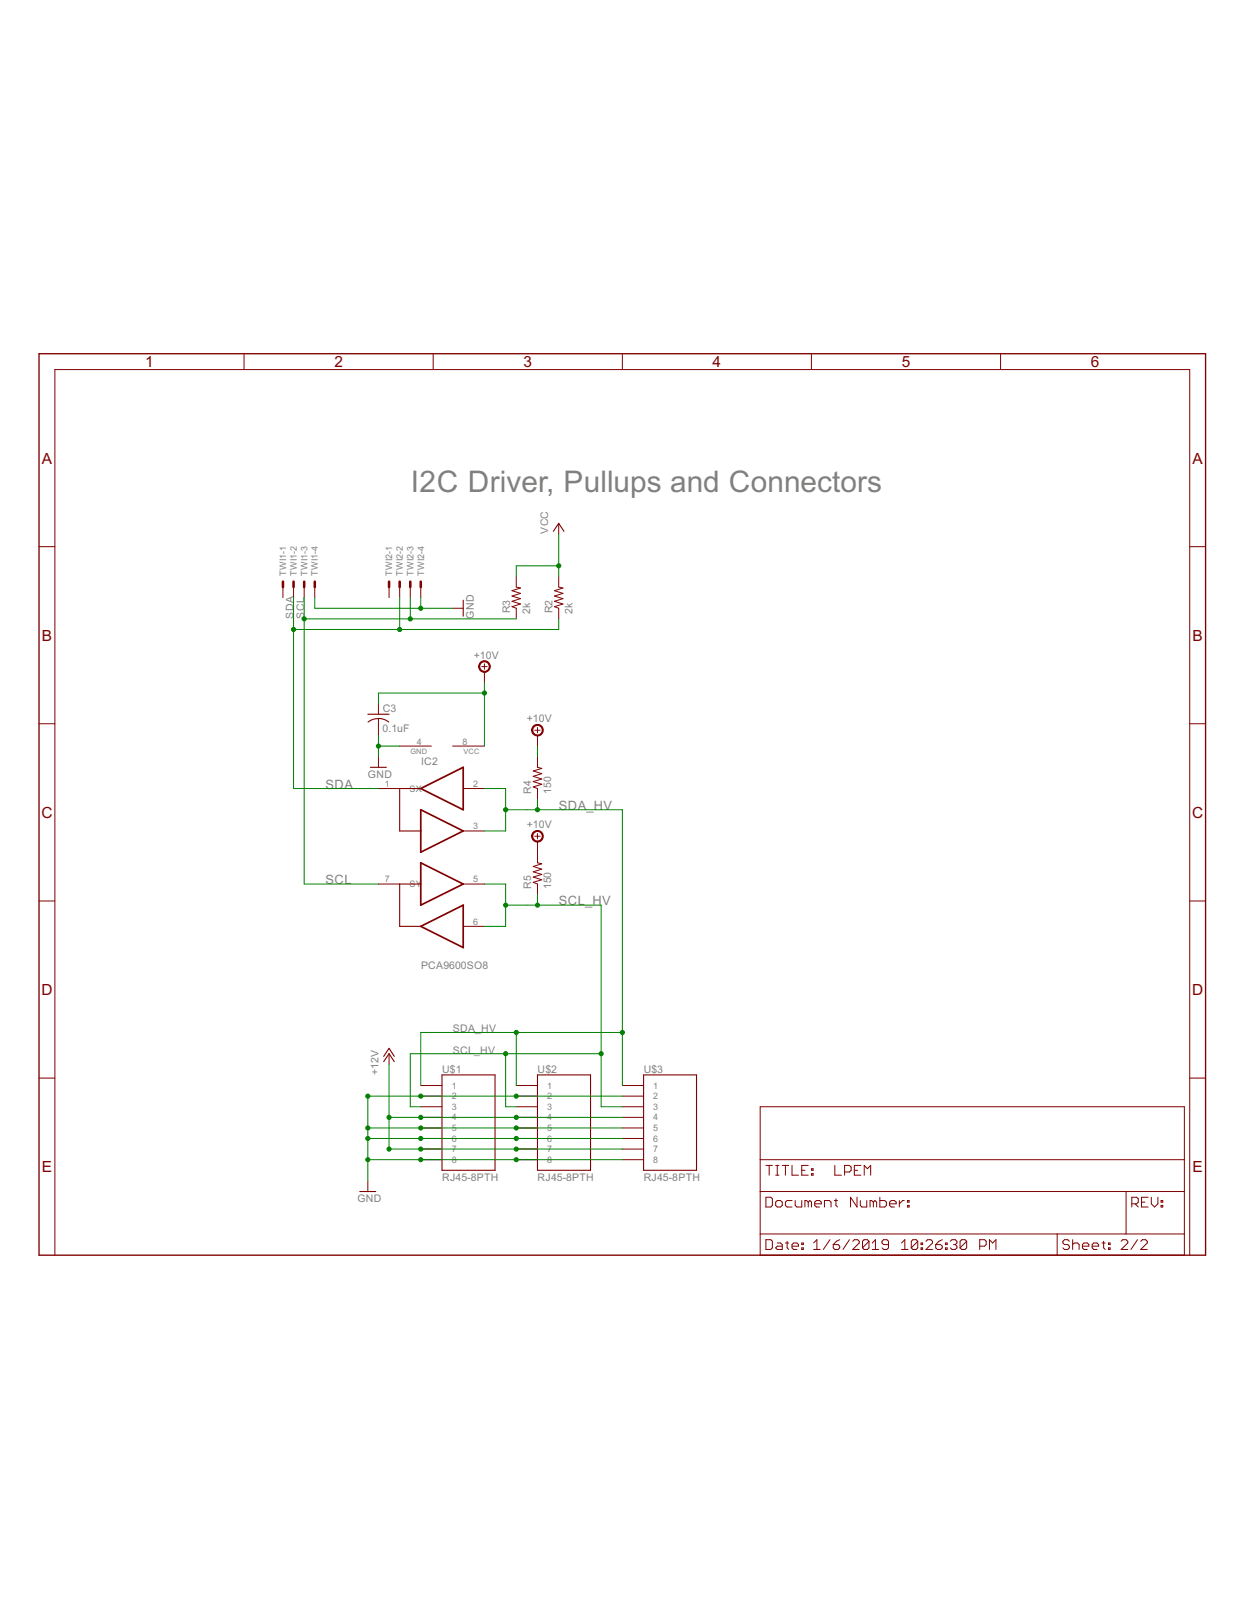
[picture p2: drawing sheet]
<svg xmlns="http://www.w3.org/2000/svg" width="216mm" height="279mm" viewBox="0 0 216 279" stroke-linecap="round" stroke-linejoin="round" font-family="sans-serif">
<path d="M49.1 100.9v1M50.9 100.9v1M52.8 100.9v1M54.6 100.9v1M67.5 100.9v1M69.4 100.9v1M71.2 100.9v1M73 100.9v1" fill="none" stroke="#800000" stroke-width=".44"/>
<g fill="none" stroke="#800000" stroke-width=".17">
<path d="M42.4 61.4v2.7M75.2 61.4v2.7M108 61.4v2.7M140.8 61.4v2.7M173.7 61.4v2.7M6.8 94.9h2.7M97 90.8v1.9M206.5 94.9h2.7M49.1 101.9v1.8M50.9 101.9v1.8M52.8 101.9v1.8M54.6 101.9v1.8"/>
<path d="M67.5 101.9v1.8M69.4 101.9v1.8M71.2 101.9v1.8M73 101.9v1.8M78.5 105.6h1.9M83.6 115.7h.9M84.1 115.2v.9M84.1 116.6v1.8M89.6 100v1.9l.7 .1-1.4 .5 1.4 .5-1.4 .4 1.4 .5-1.4 .5 1.4 .4-1.4 .5 .7 .3v1.8M97 100v1.9l.7 .1-1.5 .5 1.5 .5-1.5 .4 1.5 .5-1.5 .5 1.5 .4-1.5 .5 .8 .3v1.8M6.8 125.6h2.7M65.7 136.8h3.7"/>
<path d="M65.7 122.1v1.9M65.7 124.7v2.9M65.7 131.3v1.9M69.4 129.5h5.5M78.5 129.5h5.6M80.4 136.8h3.7M92.8 126.7h.9M93.3 131.3v1.9l.7 .1-1.5 .5 1.5 .5-1.5 .4 1.5 .5-1.5 .4 1.5 .5-1.5 .5 .8 .2v1.9M93.3 126.3v.9M93.3 127.6v1.9M206.5 125.6h2.7M6.8 156.4h2.7"/>
<path d="M65.7 153.4h3.7M80.4 144.2h3.7M80.4 153.4h3.7M92.8 145.1h.9M93.3 144.7v.9M93.3 146v3.7l.7 .2-1.5 .5 1.5 .4-1.5 .5 1.5 .4-1.5 .5 1.5 .5-1.5 .4 .8 .3v1.8M206.5 156.4h2.7M80.4 160.8h3.7M6.8 187.1h2.7M67.5 182.9v1.8M73 188.4h3.7M73 190.2h3.7"/>
<path d="M73 192.1h3.7M73 193.9h3.7M73 199.4h3.7M73 197.6h3.7M73 195.7h3.7M89.6 188.4h3.7M89.6 190.2h3.7M89.6 192.1h3.7M89.6 193.9h3.7M89.6 199.4h3.7M89.6 197.6h3.7M89.6 195.7h3.7"/>
<path d="M108 188.4h3.7M108 190.2h3.7M108 192.1h3.7M108 193.9h3.7M108 199.4h3.7M108 197.6h3.7M108 195.7h3.7M131.9 192.1h73.6v25.7h-73.6zM206.5 187.1h2.7M9.5 217.8v-153.7h197v153.7M63.8 204.9v1.9M73 201.3h3.7"/>
<path d="M89.6 201.3h3.7M108 201.3h3.7M131.9 201.3h73.6M131.9 206.8h73.6M131.9 214.1h73.6M132.9 207.8h.9l.2 .2v1.2l-.2 .3h-.9zM132.9 215.1h.9l.2 .3v1.2l-.2 .2h-.9zM132.9 202.2h1.1M133.5 202.2v1.7M134.6 208.6l.3-.3h.6l.3 .3v.6l-.3 .3h-.6l-.3-.3zM134.6 202.2h.6M134.6 203.9h.6"/>
<path d="M134.9 215.7h.6l.3 .3v.8h-.9l-.3-.2 .3-.3h.9M134.9 202.2v1.7M135.8 202.2h1.1M136.3 215.7h.6M136.3 202.2v1.7M136.6 215.4v1.2l.3 .2M137.5 216.3h1.1v-.3l-.3-.3h-.6l-.2 .3v.6l.2 .2h.6M137.5 202.2v1.7h1.1M137.5 208.3h-.9l-.3 .3v.6l.3 .3h.9M138 208.3v.9l.3 .3h.8v-1.2M139.1 216.6h.3v.2h-.3zM139.1 215.7h.3v.3h-.3z"/>
<path d="M139.1 203.1h.6M140.3 208.6l.2-.3 .3 .3v.9M140.3 202.2h-1.2v1.7h1.2M140.3 208.6l-.3-.3h-.3v1.2M140.3 208.6v.9M140.8 202.8h.3v.3h-.3zM140.8 203.7h.3v.2h-.3zM141.2 216.8h1.1M141.2 215.7l.6-.6v1.7M141.4 208.9h1.1v-.3l-.3-.3h-.5l-.3 .3v.6l.3 .3h.5M143.1 209.5v-1.2h.9l.2 .3v.9M144 215.1l-1.1 1.7"/>
<path d="M144.6 216h.9l.2 .3v.3l-.2 .2h-.6l-.3-.2zM144.8 208.3h.6M144.9 202.2v1.7h1.1M145.1 208v1.2l.3 .3M145.7 215.1l-.5 .3-.6 .6M146.6 203.4h.8l.3-.3v-.6l-.3-.3h-.8v1.7M147.4 215.1l-1.1 1.7M148 215.4l.3-.3h.5l.3 .3v.3l-1.1 1.1h1.1M148.3 203.1h.5M148.7 207.8v1.7l-1.1-1.7v1.7M149.3 208.3v.9l.3 .3h.8v-1.2M149.4 202.2h-1.1v1.7h1.1"/>
<path d="M150 203.9v-1.7l.5 .6 .6-.6v1.7M150.8 215.4v1.2l-.3 .2h-.5l-.3-.2M150.8 215.4l-.3-.3h-.5l-.3 .3v1.2M150.8 215.4l-1.1 1.2M151.4 216.8h1.1M151.4 215.7l.5-.6v1.7M151.6 208.6l-.3-.3h-.3v1.2M151.6 208.6v.9M151.6 208.6l.2-.3 .3 .3v.9M152.7 207.8v1.7h.8l.3-.3v-.6l-.3-.3h-.8M154.2 216h-.8l-.3-.3v-.3l.3-.3h.5l.3 .3v1.2l-.3 .2h-.5l-.3-.2M154.4 208.9h1.1v-.3l-.3-.3h-.5l-.3 .3v.6l.3 .3h.5"/>
<path d="M156.1 208.3v1.2M156.5 216.8h1.1M156.5 215.7l.5-.6v1.7M156.9 208.3h-.2l-.6 .6M157.5 209.2h.3v.3h-.3zM157.5 208.3h.3v.3h-.3zM159.3 215.4v1.2l-.3 .2h-.6l-.2-.2M159.3 215.4l-.3-.3h-.6l-.2 .3v1.2M159.3 215.4l-1.1 1.2M159.9 216.6h.2v.2h-.2zM159.9 215.7h.2v.3h-.2zM160.7 215.4l.3-.3h.5l.3 .3v.3l-1.1 1.1h1.1"/>
<path d="M162.4 216h.8l.3 .3v.3l-.3 .2h-.5l-.3-.2zM163.5 215.1l-.5 .3-.6 .6M164.1 216.6h.3v.2h-.3zM164.1 215.7h.3v.3h-.3zM164.9 215.4l.3-.3h.6l.3 .3v.3l-.3 .3M165.5 216h.3M165.8 216l.3 .3v.3l-.3 .2h-.6l-.3-.2M167.8 215.4v1.2l-.3 .2h-.6l-.3-.2M167.8 215.4l-.3-.3h-.6l-.3 .3v1.2M167.8 215.4l-1.2 1.2M170 216.3h.9l.3-.3v-.6l-.3-.3h-.9v1.7M171.7 216.8v-1.7l.6 .6 .5-.6v1.7"/>
<path d="M183.5 214.1v3.7M185.6 215.4l-.3-.3h-.6l-.2 .3v.3l.2 .3h.6l.3 .3v.3l-.3 .2h-.6l-.2-.2M186.2 216l.2-.3h.6l.3 .3v.8M186.2 215.1v1.7M187.9 216.3h1.1v-.3l-.3-.3h-.6l-.2 .3v.6l.2 .2h.6M189.5 216.3h1.2v-.3l-.3-.3h-.6l-.3 .3v.6l.3 .2h.6M191.2 215.7h.6M191.5 215.4v1.2l.3 .2M192.4 216.6h.3v.2h-.3zM192.4 215.7h.3v.3h-.3zM194.6 215.4l.3-.3h.5l.3 .3v.3l-1.1 1.1h1.1M195.4 206.8v7.3"/>
<path d="M196.4 208.9h.9l.2-.3v-.6l-.2-.2h-.9v1.7M197 208.9l.5 .6M197.4 215.1l-1.1 1.7M198 215.4l.3-.3h.5l.3 .3v.3l-1.1 1.1h1.1M198.1 208.6h.6M199.3 207.8h-1.2v1.7h1.2M199.8 207.8v1.1l.6 .6 .6-.6v-1.1M201.5 209.2h.3v.3h-.3zM201.5 208.3h.3v.3h-.3z"/>
</g>
<g fill="none" stroke="#800000" stroke-width=".19">
<path d="M96 92.2l1-1.4 .9 1.4M80.4 104.2v2.7M63.8 124h3.7M64.3 133.2h2.8M65.7 124.7a2.97 2.97 0 0 1 1.8 .6M65.7 124.7a2.78 2.78 0 0 0-1.8 .6M73 136.8h-3.6v7.4h3.6M73 153.4h-3.6v7.4h3.6M66.6 184.2l.9-1.3 .9 1.3M66.6 183.3l.9-1.4 .9 1.4M76.7 186.5h9.2v16.6h-9.2zM93.3 186.5h9.2v16.6h-9.2z"/>
<path d="M111.7 186.5h9.2v16.6h-9.2zM62.4 206.8h2.8"/>
</g>
<path d="M73 136.8l7.4-3.6v7.3zM73 140.5l7.4 3.7-7.4 3.7zM73 149.7l7.4 3.7-7.4 3.7zM73 160.8l7.4-3.7v7.3z" fill="none" stroke="#800000" stroke-width=".3"/>
<path d="M6.8 61.4h202.4v156.4h-202.4z" fill="none" stroke="#800000" stroke-width=".23"/>
<g fill="#800000" stroke="#800000" stroke-width=".17">
<path d="M92.6 125.9a1.01 1.01 0 0 1 1.6 .4 1.01 1.01 0 0 1-.7 1.4 1.01 1.01 0 0 1-1.2-1h.2a.83 .83 0 0 1 1.1-.8 .83 .83 0 0 1 .2 1.4 .83 .83 0 0 1-1.3-.3v-.3h-.2l.1-.5z" fill-rule="evenodd"/>
<path d="M92.4 144.5a1.01 1.01 0 0 1 1.7 0 1.01 1.01 0 0 1-.5 1.6 1.01 1.01 0 0 1-1.3-1h.2a.83 .83 0 0 1 1.1-.8 .83 .83 0 0 1 .2 1.4 .83 .83 0 0 1-1.3-.3v-.3h-.2z" fill-rule="evenodd"/>
<path d="M83.4 114.9a1.02 1.02 0 0 1 1.6 .3 1.02 1.02 0 0 1-.7 1.5 1.02 1.02 0 0 1-1.2-1h.1a.83 .83 0 0 1 1.2-.8 .83 .83 0 0 1 .2 1.4 .83 .83 0 0 1-1.3-.4l-.1-.2h-.1z" fill-rule="evenodd"/>
</g>
<g fill="none" stroke="#008000" stroke-width=".17">
<path d="M97 92.7v7.3M97 98.2h-7.4v1.8M50.9 103.7v33.1h14.8M52.8 107.4h36.8M52.8 103.7v49.7h12.9M54.6 103.7v1.9h23.9M69.4 103.7v5.5M71.2 103.7v3.7M73 103.7v1.9M84.1 118.4v11.1M97 107.4v1.8h-46.1M65.7 129.5h3.7"/>
<path d="M65.7 127.6v3.7M84.1 120.3h-18.4v1.8M84.1 136.8h3.7v7.4h-3.7M93.3 129.5v1.8M93.3 138.7v1.8M84.1 153.4h3.7v7.4h-3.7M87.8 140.5h20.2v47.9M87.8 157.1h16.5v35h3.7M93.3 155.2v1.9M89.6 179.2v9.2M108 179.2h-35v9.2M63.8 197.6h44.2"/>
<path d="M63.8 195.7h44.2M67.5 184.7v14.7h40.5M67.5 193.9h40.5M87.8 182.9v9.2h1.8M104.3 182.9h-33.1v9.2h1.8M108 190.2h-44.2v14.7M63.8 201.3h44.2"/>
</g>
<g fill="#008000" stroke="#008000" stroke-width=".17">
<circle cx="97" cy="98.2" r=".36"/>
<circle cx="73" cy="105.6" r=".36"/>
<circle cx="63.8" cy="201.3" r=".36"/>
<circle cx="63.8" cy="197.6" r=".36"/>
<circle cx="63.8" cy="195.7" r=".36"/>
<circle cx="63.8" cy="190.2" r=".36"/>
<circle cx="73" cy="195.7" r=".36"/>
<circle cx="89.6" cy="197.6" r=".36"/>
<circle cx="89.6" cy="195.7" r=".36"/>
<circle cx="73" cy="197.6" r=".36"/>
<circle cx="73" cy="190.2" r=".36"/>
<circle cx="89.6" cy="190.2" r=".36"/>
<circle cx="73" cy="201.3" r=".36"/>
<circle cx="89.6" cy="201.3" r=".36"/>
<circle cx="65.7" cy="129.5" r=".36"/>
<circle cx="69.4" cy="109.2" r=".36"/>
<circle cx="50.9" cy="109.2" r=".36"/>
<circle cx="71.2" cy="107.4" r=".36"/>
<circle cx="52.8" cy="107.4" r=".36"/>
<circle cx="87.8" cy="140.5" r=".36"/>
<circle cx="89.6" cy="179.2" r=".36"/>
<circle cx="108" cy="179.2" r=".36"/>
<circle cx="93.3" cy="140.5" r=".36"/>
<circle cx="87.8" cy="157.1" r=".36"/>
<circle cx="87.8" cy="182.9" r=".36"/>
<circle cx="104.3" cy="182.9" r=".36"/>
<circle cx="93.3" cy="157.1" r=".36"/>
<circle cx="67.5" cy="193.9" r=".36"/>
<circle cx="67.5" cy="199.4" r=".36"/>
<circle cx="89.6" cy="193.9" r=".36"/>
<circle cx="73" cy="199.4" r=".36"/>
<circle cx="89.6" cy="199.4" r=".36"/>
<circle cx="73" cy="193.9" r=".36"/>
<circle cx="84.1" cy="120.3" r=".36"/>
</g>
<text font-size="5.8" fill="#808080" x="71.3" y="85.3">I2C Driver, Pullups and Connectors</text>
<g font-size="3" fill="#800000">
<text x="25.2" y="63.7">1</text>
<text x="58" y="63.7">2</text>
<text x="90.9" y="63.7">3</text>
<text x="123.7" y="63.7">4</text>
<text x="156.5" y="63.7">5</text>
<text x="189.3" y="63.7">6</text>
<text x="7.3" y="80.4">A</text>
<text x="207" y="80.4">A</text>
<text x="7.3" y="111.2">B</text>
<text x="207" y="111.2">B</text>
<text x="7.2" y="141.9">C</text>
<text x="206.9" y="141.9">C</text>
<text x="7.2" y="172.7">D</text>
<text x="206.9" y="172.7">D</text>
<text x="7.3" y="203.4">E</text>
<text x="207" y="203.4">E</text>
</g>
<g font-size="2.5" fill="#808080">
<text x="56.5" y="136.8">SDA</text>
<text x="97" y="140.5">SDA_HV</text>
<text x="56.5" y="153.4">SCL</text>
<text x="97" y="157.1">SCL_H</text>
<text x="104.5" y="157.1">V</text>
</g>
<g font-size="2" fill="#808080">
<text x="95.1" y="92.6" transform="rotate(-90 95.1 92.6)">VCC</text>
<text x="50.9" y="107.4" transform="rotate(-90 50.9 107.4)">SDA</text>
<text x="52.8" y="107.4" transform="rotate(-90 52.8 107.4)">SCL</text>
<text x="82.2" y="107.4" transform="rotate(-90 82.2 107.4)">GND</text>
<text x="88.5" y="106.4" transform="rotate(-90 88.5 106.4)">R3</text>
<text x="92" y="106.5" transform="rotate(-90 92 106.5)">2k</text>
<text x="95.9" y="106.4" transform="rotate(-90 95.9 106.4)">R2</text>
<text x="99.4" y="106.5" transform="rotate(-90 99.4 106.5)">2k</text>
<text x="82.2" y="114.3">+10V</text>
<text x="66.4" y="123.5">C3</text>
<text x="91.4" y="125.3">+10V</text>
<text x="66.4" y="127">0.1uF</text>
<text x="63.9" y="135">GND</text>
<text x="73.1" y="132.7">IC2</text>
<text x="92.2" y="137.7" transform="rotate(-90 92.2 137.7)">R4</text>
<text x="95.7" y="137.8" transform="rotate(-90 95.7 137.8)">150</text>
<text x="91.4" y="143.7">+10V</text>
<text x="92.2" y="154.3" transform="rotate(-90 92.2 154.3)">R5</text>
<text x="95.7" y="154.3" transform="rotate(-90 95.7 154.3)">150</text>
<text x="73.1" y="168.1">PCA9600SO8</text>
<text x="78.6" y="179.2">SDA_HV</text>
<text x="78.6" y="182.9">SCL_HV</text>
<text x="65.7" y="186.5" transform="rotate(-90 65.7 186.5)">+12V</text>
<text x="76.7" y="186.2">U$1</text>
<text x="93.3" y="186.2">U$2</text>
<text x="111.7" y="186.2">U$3</text>
<text x="62" y="208.6">GND</text>
<text x="76.7" y="204.9">RJ45-8PTH</text>
<text x="93.3" y="204.9">RJ45-8PTH</text>
<text x="111.7" y="204.9">RJ45-8PTH</text>
</g>
<g font-size="1.7" fill="#808080">
<text x="49.7" y="100" transform="rotate(-90 49.7 100)">TWI1-1</text>
<text x="51.5" y="100" transform="rotate(-90 51.5 100)">TWI1-2</text>
<text x="53.3" y="100" transform="rotate(-90 53.3 100)">TWI1-3</text>
<text x="55.2" y="100" transform="rotate(-90 55.2 100)">TWI1-4</text>
<text x="68.1" y="100" transform="rotate(-90 68.1 100)">TWI2-1</text>
<text x="69.9" y="100" transform="rotate(-90 69.9 100)">TWI2-2</text>
<text x="71.7" y="100" transform="rotate(-90 71.7 100)">TWI2-3</text>
<text x="73.6" y="100" transform="rotate(-90 73.6 100)">TWI2-4</text>
<text x="72.3" y="129.2">4</text>
<text x="80.3" y="129.2">8</text>
<text x="66.8" y="136.6">1</text>
<text x="71.1" y="137.4">SX</text>
<text x="82.1" y="136.6">2</text>
<text x="82.1" y="143.9">3</text>
<text x="66.8" y="153.1">7</text>
<text x="71.1" y="154">SY</text>
<text x="82.1" y="153.1">5</text>
<text x="82.1" y="160.5">6</text>
<text x="78.4" y="188.9">1</text>
<text x="78.4" y="190.8">2</text>
<text x="95" y="188.9">1</text>
<text x="95" y="190.8">2</text>
<text x="113.4" y="188.9">1</text>
<text x="113.4" y="190.8">2</text>
<text x="78.4" y="192.6">3</text>
<text x="78.4" y="194.5">4</text>
<text x="78.4" y="196.3">5</text>
<text x="95" y="192.6">3</text>
<text x="95" y="194.5">4</text>
<text x="95" y="196.3">5</text>
<text x="113.4" y="192.6">3</text>
<text x="113.4" y="194.5">4</text>
<text x="113.4" y="196.3">5</text>
<text x="78.4" y="201.8">8</text>
<text x="78.4" y="200">7</text>
<text x="78.4" y="198.1">6</text>
<text x="95" y="201.8">8</text>
<text x="95" y="200">7</text>
<text x="95" y="198.1">6</text>
<text x="113.4" y="201.8">8</text>
<text x="113.4" y="200">7</text>
<text x="113.4" y="198.1">6</text>
</g>
<g font-size="1.4" fill="#808080">
<text x="71.2" y="130.9">GND</text>
<text x="80.4" y="130.9">VCC</text>
</g>
</svg>
